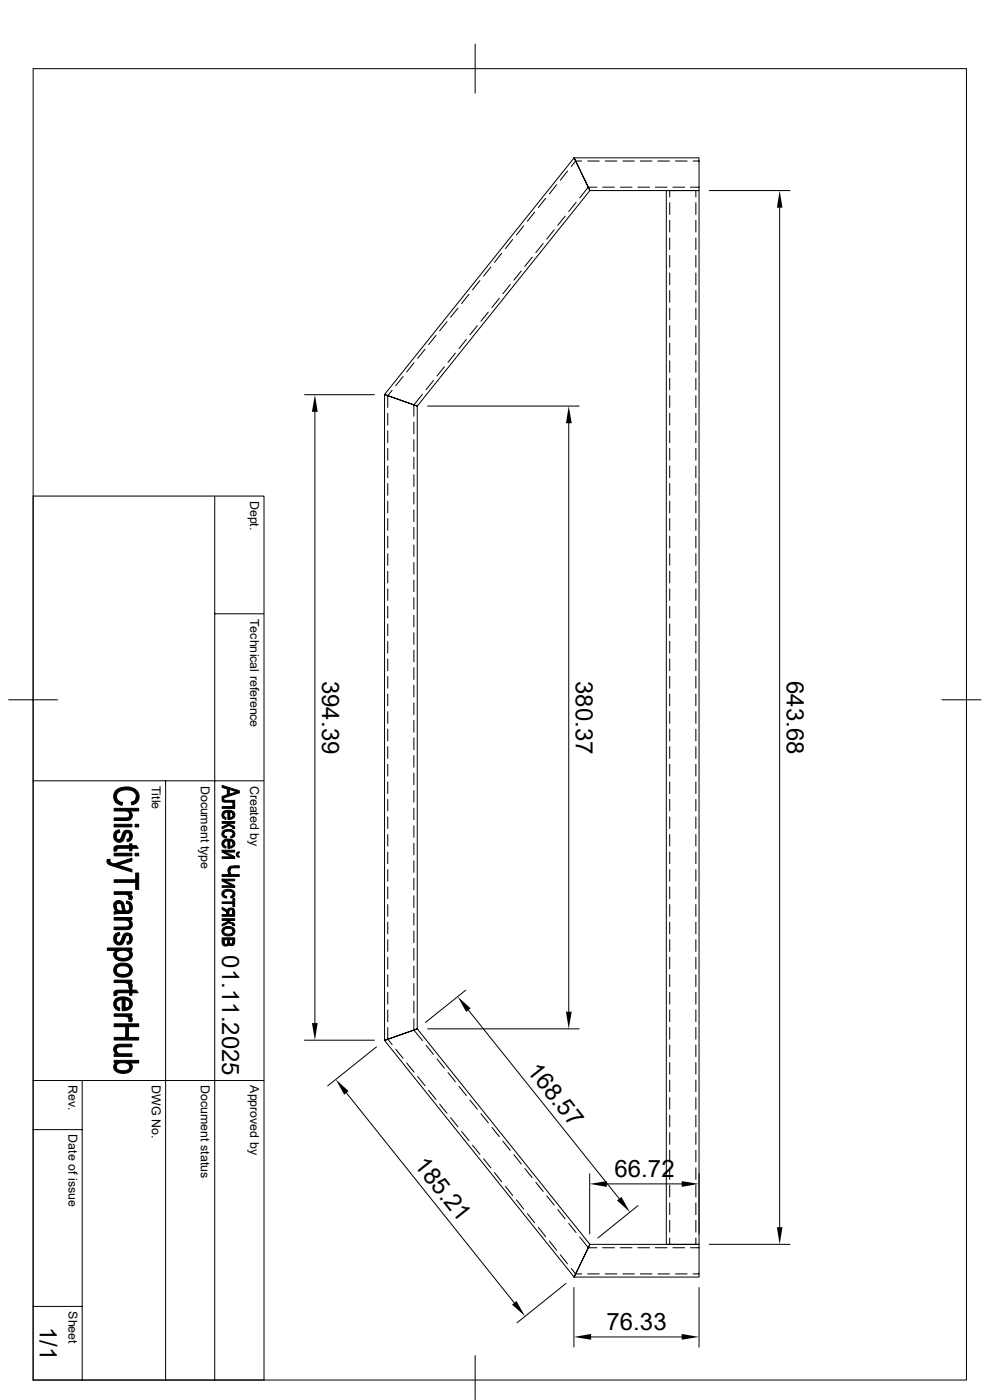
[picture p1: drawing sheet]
<svg xmlns="http://www.w3.org/2000/svg" width="210mm" height="297mm" viewBox="0 0 210 297" stroke-linecap="round" stroke-linejoin="round" font-family="sans-serif">
<g fill="none" stroke="#000" stroke-width=".21">
<path d="M7 14.6h198v278.2h-198zM100.8 9.4v10.4M118.1 39.2l-1.6 1.9M120.4 36.3l-1.5 1.9M121.8 33.5l-40.2 50.2 6.9 2.4 36.6-45.7M121.8 33.5h26.5v6.9h-23.2M121.8 33.5l3.3 6.9M123.4 34.2h-1.3l-.9 1.1M124.7 34.2h2.4M126.6 39.7h-1.8l-1.8 2.3M127.8 39.7h2.5M128.4 34.2h2.5"/>
<path d="M131.6 39.7h2.5M132.1 34.2h2.5M135.3 39.7h2.5M135.8 34.2h2.5M139 39.7h2.5M139.6 34.2h2.4M142.7 39.7h2.5M143.3 34.2h2.5M146.5 39.7h1.8M147 34.2h1.3M101.8 59.5l-1.6 2M104.1 56.6l-1.5 2"/>
<path d="M106.4 53.7l-1.5 2M108.8 50.8l-1.6 1.9M110.6 57.5l-1.6 1.9M111.1 47.9l-1.5 2M112.9 54.6l-1.6 1.9M113.4 45l-1.5 1.9M115.2 51.6l-1.5 2M115.7 42.1l-1.5 1.9M117.6 48.8l-1.6 1.9M119.9 45.8l-1.6 2M122.2 42.9l-1.6 2M141.4 40.4h6.9v223.6h-6.9z"/>
<path d="M142.1 40.4v1.4M142.1 43v2.5M142.1 46.7v2.5M142.1 50.5v2.5M142.1 54.2v2.5M142.1 57.9v2.5M147.6 40.4v1.4M147.6 43v2.5M147.6 46.7v2.5M147.6 50.5v2.5M147.6 54.2v2.5M147.6 57.9v2.5"/>
<path d="M150.5 40.4h17.1M165.4 44.1v216.2M85.5 79.9l-1.6 1.9M87.8 77l-1.5 1.9M90.2 74.1l-1.6 1.9M92.5 71.2l-1.6 1.9M94.3 77.8l-1.6 2M94.8 68.2l-1.5 2M96.6 74.9l-1.6 2M97.2 65.4l-1.6 1.9M98.9 72l-1.5 2M99.5 62.4l-1.6 2"/>
<path d="M101.3 69.1l-1.6 1.9M103.6 66.2l-1.6 2M105.9 63.3l-1.5 1.9M108.2 60.4l-1.5 1.9M142.1 61.6v2.5M142.1 65.4v2.4M142.1 69.1v2.4M142.1 72.8v2.5M142.1 76.5v2.5M147.6 61.6v2.5M147.6 65.4v2.4M147.6 69.1v2.4"/>
<path d="M147.6 72.8v2.5M147.6 76.5v2.5M64.6 83.7h14.8M66.8 87.4v129.6M81.6 83.7l6.9 2.4v132.2l-6.9 2.4zM82.3 87.7v2.5M82.3 91.4v2.5M82.3 95.1v2.5M82.3 98.8v2.5M83.2 82.8l-.9 1.1v2.5M87.8 89.5v2.5M87.8 93.3v2.5"/>
<path d="M87.8 97v2.5M89.6 83.7l-1.8 2.2v2.4M90.7 86.1h32.2M91.9 80.7l-1.5 2M120.6 89.8v124.8M142.1 80.3v2.4M142.1 83.9v2.5M142.1 87.7v2.5M142.1 91.4v2.5M142.1 95.1v2.5M142.1 98.8v2.5M147.6 80.3v2.4"/>
<path d="M147.6 83.9v2.5M147.6 87.7v2.5M147.6 91.4v2.5M147.6 95.1v2.5M147.6 98.8v2.5M7 105.2h49v187.6h-49M45.6 105.2v187.6M82.3 102.6v2.5M82.3 106.3v2.5M82.3 110v2.5M82.3 113.7v2.5M82.3 117.5v2.4"/>
<path d="M87.8 100.7v2.5M87.8 104.4v2.5M87.8 108.2v2.5M87.8 111.9v2.5M87.8 115.6v2.5M87.8 119.3v2.5M142.1 102.6v2.5M142.1 106.3v2.5M142.1 110v2.5M142.1 113.7v2.5M142.1 117.5v2.4M147.6 102.6v2.5"/>
<path d="M147.6 106.3v2.5M147.6 110v2.5M147.6 113.7v2.5M147.6 117.5v2.4M45.6 130.2h10.4M82.3 121.2v2.5M82.3 124.9v2.5M82.3 128.7v2.4M82.3 132.4v2.4M82.3 136.1v2.5M82.3 139.8v2.5M87.8 123.1v2.4"/>
<path d="M87.8 126.8v2.4M87.8 130.5v2.5M87.8 134.2v2.5M87.8 137.9v2.5M142.1 121.2v2.5M142.1 124.9v2.5M142.1 128.7v2.4M142.1 132.4v2.4M142.1 136.1v2.5M142.1 139.8v2.5M147.6 121.2v2.5M147.6 124.9v2.5"/>
<path d="M147.6 128.7v2.4M147.6 132.4v2.4M147.6 136.1v2.5M147.6 139.8v2.5M1.8 148.5h10.4M82.3 143.5v2.5M82.3 147.2v2.5M82.3 151v2.5M82.3 154.7v2.5M82.3 158.4v2.5M87.8 141.6v2.5M87.8 145.4v2.5"/>
<path d="M87.8 149.1v2.5M87.8 152.8v2.5M87.8 156.5v2.5M142.1 143.5v2.5M142.1 147.2v2.5M142.1 151v2.5M142.1 154.7v2.5M142.1 158.4v2.5M147.6 143.5v2.5M147.6 147.2v2.5M147.6 151v2.5M147.6 154.7v2.5"/>
<path d="M147.6 158.4v2.5M199.8 148.5h8.3M7 165.7h49M35.1 165.7v127.1M82.3 162.1v2.5M82.3 165.9v2.5M82.3 169.6v2.4M82.3 173.3v2.5M82.3 177v2.5M87.8 160.3v2.5M87.8 164v2.5M87.8 167.7v2.5"/>
<path d="M87.8 171.4v2.5M87.8 175.2v2.4M87.8 178.9v2.5M142.1 162.1v2.5M142.1 165.9v2.5M142.1 169.6v2.4M142.1 173.3v2.5M142.1 177v2.5M147.6 162.1v2.5M147.6 165.9v2.5M147.6 169.6v2.4M147.6 173.3v2.5"/>
<path d="M147.6 177v2.5M82.3 180.8v2.4M82.3 184.5v2.4M82.3 188.2v2.5M82.3 191.9v2.5M82.3 195.6v2.5M82.3 199.3v2.5M87.8 182.6v2.5M87.8 186.4v2.4M87.8 190v2.5M87.8 193.8v2.5M87.8 197.5v2.5"/>
<path d="M142.1 180.8v2.4M142.1 184.5v2.4M142.1 188.2v2.5M142.1 191.9v2.5M142.1 195.6v2.5M142.1 199.3v2.5M147.6 180.8v2.4M147.6 184.5v2.4M147.6 188.2v2.5M147.6 191.9v2.5M147.6 195.6v2.5M147.6 199.3v2.5"/>
<path d="M82.3 203.1v2.5M82.3 206.8v2.5M82.3 210.5v2.5M82.3 214.2v2.5M82.3 218v2.5l.9 1.1M87.8 201.2v2.5M87.8 204.9v2.5M87.8 208.7v2.5M87.8 212.4v2.5M87.8 216.1v2.4l1.8 2.3M90.7 218.3h32.2M98.8 210.1l-8.5 6.8"/>
<path d="M99.4 214.3l32 40M142.1 203.1v2.5M142.1 206.8v2.5M142.1 210.5v2.5M142.1 214.2v2.5M142.1 218v2.5M147.6 203.1v2.5M147.6 206.8v2.5M147.6 210.5v2.5M147.6 214.2v2.5M147.6 218v2.5M7 239.6h10.4"/>
<path d="M7 229.2h49M17.4 229.2v63.6M64.6 220.7h14.8M73.5 231.9l35.6 44.5M79.9 222.1l-10.4 8.3M83.9 222.6l1.6 1.9M86.3 225.5l1.5 2M88.6 228.4l1.6 1.9M90.4 221.7l1.5 2M90.9 231.3l1.6 2M92.7 224.7l1.6 1.9M93.3 234.2l1.5 2"/>
<path d="M95 227.5l1.6 2M95.6 237.1l1.6 2M97.4 230.5l1.5 1.9M99.7 233.4l1.6 1.9M102 236.3l1.6 1.9M104.4 239.2l1.5 1.9M142.1 221.7v2.5M142.1 225.4v2.5M142.1 229.2v2.4M142.1 232.9v2.4M142.1 236.6v2.5M147.6 221.7v2.5"/>
<path d="M147.6 225.4v2.5M147.6 229.2v2.4M147.6 232.9v2.4M147.6 236.6v2.5M97.9 240l1.6 2M100.2 243l1.6 1.9M102.6 245.8l1.5 2M104.9 248.8l1.5 1.9M106.7 242.1l1.5 2M107.2 251.7l1.6 1.9M109 245l1.6 1.9M109.6 254.6l1.5 1.9"/>
<path d="M111.3 247.9l1.6 2M111.9 257.5l1.5 1.9M113.7 250.8l1.5 2M116 253.7l1.6 2M118.3 256.6l1.6 2M120.6 259.5l1.6 2M125.1 249v12.8M128.7 251.2h15.9M135.3 255.8l-8.5 6.8M142.1 240.3v2.5M142.1 244v2.5M142.1 247.7v2.5"/>
<path d="M142.1 251.5v2.5M142.1 255.2v2.5M142.1 258.9v2.5M147.6 240.3v2.5M147.6 244v2.5M147.6 247.7v2.5M147.6 251.5v2.5M147.6 255.2v2.5M147.6 258.9v2.5M148.3 249v12.8M7 277.2h10.4M114.2 260.4l1.5 1.9"/>
<path d="M116.5 263.3l1.6 1.9M118.9 266.2l1.5 1.9M120.1 272.3l-10.4 8.3M121.2 269.1l.9 1.2h1.3M121.8 273.1v12.7M123 262.4l1.8 2.3h1.8M124.7 270.3h2.4M125.1 264l-36.6-45.7-6.9 2.4 40.2 50.2M125.1 264h23.2v6.9h-26.5M125.1 264l-3.3 6.9M127.8 264.7h2.5M128.4 270.3h2.5"/>
<path d="M131.6 264.7h2.5M132.1 270.3h2.5M135.3 264.7h2.5M135.8 270.3h2.5M139 264.7h2.5M139.6 270.3h2.4M142.1 262.6v1.4M142.7 264.7h2.5M143.3 270.3h2.5M146.5 264.7h1.8M147 270.3h1.3M147.6 262.6v1.4"/>
<path d="M148.3 273.1v12.7M150.5 264h17.1M100.8 287.6v9.3M125.4 283.6h19.2"/>
</g>
<g fill="#000" stroke="#000" stroke-width=".21">
<path d="M24.6 176.3l.7-.3 .1 .6a.79 .79 0 0 0-.8 .8z" fill-rule="evenodd"/>
<path d="M24.7 169a1.29 1.29 0 0 0 1.3 1.3l-.1 .6-1.2-.6z" fill-rule="evenodd"/>
<path d="M24.2 173.5h2.6a.66 .66 0 0 0 .7-.7v1.1l-.3 .1-3 .1z" fill-rule="evenodd"/>
<path d="M24.5 176.4l.1 1a.61 .61 0 0 0 .6 .7 .61 .61 0 0 0 .6-.7 1.18 1.18 0 0 1 1.8-1.1l-.1 1a.51 .51 0 0 0-.4-.7 .51 .51 0 0 0-.6 .6 1.38 1.38 0 0 1-1.5 1.4 1.38 1.38 0 0 1-.5-2.2z" fill-rule="evenodd"/>
<path d="M24.2 174.9h3.8v.5h-3.8z" fill-rule="evenodd"/>
<path d="M27.6 172a1.12 1.12 0 0 1-.1 1.9z" fill-rule="evenodd"/>
<path d="M27.6 176.3a1.27 1.27 0 0 1 .4 1.3 1.27 1.27 0 0 1-1 1l-.1-.5a.6 .6 0 0 0 .6-.8z" fill-rule="evenodd"/>
<path d="M28.9 169v1.3l-.9 .5-.2-.6 .9-.5z" fill-rule="evenodd"/>
<path d="M24.8 179.5l2.7-.1v-.4h.5v.4h.9l.4 .6h-1.3v.5h-.5v-.5h-2.5l-.2 .3z" fill-rule="evenodd"/>
<path d="M24.2 171.5h5.2v.5h-1.8l-.1 1.9v-1.1l-.3-.6-.5-.2h-2.5z" fill-rule="evenodd"/>
<path d="M28.7 174.9h.7v.5h-.7z" fill-rule="evenodd"/>
<path d="M24.5 167.9a3.3 3.3 0 0 1 4.9 .4 1.72 1.72 0 0 1-.5 2v-1.3a1.75 1.75 0 0 0-2.2-1.4 1.65 1.65 0 0 0-2 1.4l-.1 1.3a1.94 1.94 0 0 1-.1-2.4z" fill-rule="evenodd"/>
<path d="M47.3 172.3l.1-.1 .1 .9 .5 .4-.1 .3a.93 .93 0 0 1-.8-.6 .93 .93 0 0 1 .2-.9z" fill-rule="evenodd"/>
<path d="M47.3 178.4l.1-.1 .1 .9 .5 .4-.1 .3a.93 .93 0 0 1-.8-.6 .93 .93 0 0 1 .2-.9z" fill-rule="evenodd"/>
<path d="M47.3 176.3l.1-.1 .1 1 .6 .3-.1 .3a.89 .89 0 0 1-.8-.5 .89 .89 0 0 1 .1-1z" fill-rule="evenodd"/>
<path d="M47.1 175.4l1.1-.5 .1-.2 .1 .5-.2 .1-1.1 .6z" fill-rule="evenodd"/>
<path d="M48.6 174.7l.2 .3 .6 .2v.4v-.1l-.8-.4z" fill-rule="evenodd"/>
<path d="M47.4 172.2a2.16 2.16 0 0 1 2 0v.7l-.1-.4-.6-.2v1.6h-.4v-1.6l-.7 .2-.1 .4z" fill-rule="evenodd"/>
<path d="M47.4 178.3a2.16 2.16 0 0 1 2 0v.7l-.1-.4-.6-.2v1.6h-.4v-1.6l-.7 .2-.1 .4z" fill-rule="evenodd"/>
<path d="M48.9 177.4l.5-.2v-.2l.1 .6-.5 .2z" fill-rule="evenodd"/>
<path d="M47.1 169.4h.4l.1 .4h2.2v1.7l-.4-.4v-.9h-1.5a.62 .62 0 0 1-.6-.2 .62 .62 0 0 1-.2-.6z" fill-rule="evenodd"/>
<path d="M47.1 174.3h2.7v.4h-1.2v.4l-.1-.1-.1 .2-.1-.5h-1.2z" fill-rule="evenodd"/>
<path d="M49.4 175.2l.3 .2 .1 .4h-.4z" fill-rule="evenodd"/>
<path d="M47.1 171.1h2.3l.4 .4h-2.7z" fill-rule="evenodd"/>
<path d="M48.7 172.3l.1 1.2 .6-.4v-.9a.91 .91 0 0 1 .4 1 .91 .91 0 0 1-1 .6l-.1 .1z" fill-rule="evenodd"/>
<path d="M47.4 176.2a1.6 1.6 0 0 1 2.4 .6v.4l-.3 .4-.1-.6a1.02 1.02 0 0 0-1.5-.6l-.4 .2v.3z" fill-rule="evenodd"/>
<path d="M48.7 178.4l.1 1.2 .6-.4v-.9a.91 .91 0 0 1 .4 1 .91 .91 0 0 1-1 .6l-.1 .1z" fill-rule="evenodd"/>
<path d="M47.1 166.6l3.7 1.2v.4l-2.2-.7-.4 1.1v-1.2l-1.1-.4z" fill-rule="evenodd"/>
<path d="M47.1 169l1.1-.4 .4-1.1v1l1.7-.5 .5 .2-3.7 1.2z" fill-rule="evenodd"/>
<path d="M22.7 182.4l.7-.1-.1 1.2-.6-.6z" fill-rule="evenodd"/>
<path d="M24.6 192.3l.1 1-.1-.1z" fill-rule="evenodd"/>
<path d="M24.3 179.7l.5-.2v1l-.6 .1z" fill-rule="evenodd"/>
<path d="M24.6 198.1l.7-.3 .1 .6a.79 .79 0 0 0-.8 .8z" fill-rule="evenodd"/>
<path d="M24.4 191.3a1.21 1.21 0 0 1 1.8 .3l-.1 1.7-.2-.9a.63 .63 0 0 0-.5-.8 .63 .63 0 0 0-.8 .7v.9a1.42 1.42 0 0 1-.2-1.9z" fill-rule="evenodd"/>
<path d="M27.4 195.1l.2 .1-.1 .8z" fill-rule="evenodd"/>
<path d="M26.9 191.1l.7 .3-.1 1.1a.67 .67 0 0 0-.7-.8z" fill-rule="evenodd"/>
<path d="M24.5 198.2l.1-.1v1.1a.6 .6 0 0 0 .6 .7 .6 .6 0 0 0 .6-.7 1.2 1.2 0 0 1 1.8-1.1l-.1 1a.51 .51 0 0 0-.4-.7 .51 .51 0 0 0-.6 .6 1.37 1.37 0 0 1-1.3 1.4 1.36 1.36 0 0 1-.7-2.2z" fill-rule="evenodd"/>
<path d="M24.2 183.3l3.8-1.2v.6l-3 .9z" fill-rule="evenodd"/>
<path d="M23.3 182.6l.3 .5 4.4 1.3v.6l-4.7-1.5z" fill-rule="evenodd"/>
<path d="M24.2 189.2h3.8v.5h-.6v.6a1.04 1.04 0 0 0-1.2-.6h-2z" fill-rule="evenodd"/>
<path d="M24.2 194.6h3.8v.5h-.6v.6l-.2-.3-.5-.2h-2.5z" fill-rule="evenodd"/>
<path d="M24.2 181h3.8v.6h-3.8z" fill-rule="evenodd"/>
<path d="M27.4 189.7a.74 .74 0 0 1 .6 .4 .74 .74 0 0 1-.1 .8l-.6-.2z" fill-rule="evenodd"/>
<path d="M24.7 192.6l.5 .6 .9 .1 .1-1.7 .2 .8a.59 .59 0 0 0 .5 .9 .59 .59 0 0 0 .6-.7l.1-1.2a1.47 1.47 0 0 1-.2 2.3l-2.5 .1-.7 .2v-.6l.5-.1z" fill-rule="evenodd"/>
<path d="M24.2 196.7h2.3a.79 .79 0 0 0 1-.7l.1-.8a1.14 1.14 0 0 1 .4 1.5 1.14 1.14 0 0 1-1.5 .5h-2.3z" fill-rule="evenodd"/>
<path d="M27.6 198.1a1.27 1.27 0 0 1 .5 1.3 1.27 1.27 0 0 1-1.1 1l-.1-.6a.58 .58 0 0 0 .6-.7z" fill-rule="evenodd"/>
<path d="M24.2 186.6h4.6v-1.4h.6v3.5h-.6v-1.5h-4.6z" fill-rule="evenodd"/>
<path d="M28.7 181h.7v.6h-.7z" fill-rule="evenodd"/>
<path d="M47.2 189.1l.2-.2 .1 .9 .6 .4-.1 .3a.91 .91 0 0 1-.8-.4 .91 .91 0 0 1 0-1z" fill-rule="evenodd"/>
<path d="M47.1 192.5l1.1 .7v.8l-.1-.5-1-.5z" fill-rule="evenodd"/>
<path d="M47.1 196.1l.9-.4 .3-.4 .1 .5-.1 .1-1.2 .6z" fill-rule="evenodd"/>
<path d="M48.5 184.2l.2-.3-.1 1.6-.3-.8z" fill-rule="evenodd"/>
<path d="M48.6 195.3l.2 .3 .6 .2v.5v-.2l-.8-.3z" fill-rule="evenodd"/>
<path d="M48.5 192.8l.5-.2 .4 .1v1.3v-.5a.46 .46 0 0 0-.5-.5 .46 .46 0 0 0-.4 .6z" fill-rule="evenodd"/>
<path d="M47.4 196.9l.9-.3h.8l.3 .3v.7a1.12 1.12 0 0 0-1.7-.5l-.2 .5z" fill-rule="evenodd"/>
<path d="M49.4 189.7l.1 .6-.5 .2-.1-.3 .4-.2z" fill-rule="evenodd"/>
<path d="M47.1 191.3h2.3v-.7h.4v1.8h-.4v-.7h-2.3z" fill-rule="evenodd"/>
<path d="M47.1 194h1.1v-.8l.3-.4v1.2h.9v-1.3l.3 .4 .1 1.3h-2.7z" fill-rule="evenodd"/>
<path d="M47.1 194.9h2.7v.4h-1.2v.5l-.1-.2-.1 .2-.1-.5h-1.2z" fill-rule="evenodd"/>
<path d="M49.4 195.8l.3 .2 .1 .4h-.4z" fill-rule="evenodd"/>
<path d="M47.1 199h2.7l-.1 1.2-.2 .3-.1-1.2h-.8v1.1h-.1l-.2 .2v-1.3h-.8v1.3l-.4-.5z" fill-rule="evenodd"/>
<path d="M47.1 180.4l2.7 1.3v.4l-2.7-1.3z" fill-rule="evenodd"/>
<path d="M47.1 181.8h2l.7 .3h-2.7z" fill-rule="evenodd"/>
<path d="M47.1 180.4h2.7v.4h-2z" fill-rule="evenodd"/>
<path d="M47.1 186.5h2.7v.4h-2z" fill-rule="evenodd"/>
<path d="M47.1 186.5l2.7 1.4v.4l-2.7-1.4z" fill-rule="evenodd"/>
<path d="M47.1 187.9h2l.7 .4h-2.7z" fill-rule="evenodd"/>
<path d="M47.4 188.9l.7-.2a1.24 1.24 0 0 1 1.7 1.1l-.3 .5-.1-.6a1.12 1.12 0 0 0-1.6-.5l-.3 .5z" fill-rule="evenodd"/>
<path d="M47.3 197l.1-.2 .1 .8a1.22 1.22 0 0 0 1.9 .2v-1a.99 .99 0 0 1 .3 1.3 .99 .99 0 0 1-1.2 .4h-.1a1.02 1.02 0 0 1-1.1-.4 1.02 1.02 0 0 1 0-1.1z" fill-rule="evenodd"/>
<path d="M50.2 180.9l.2-.1 .1 .6 .3 .3v.2a.6 .6 0 0 1-.6-.4 .6 .6 0 0 1 0-.6z" fill-rule="evenodd"/>
<path d="M50.4 180.8l.4-.1v.2l-.4 .4z" fill-rule="evenodd"/>
<path d="M48.7 183.9l.1 1.2 .2 .4h1.8v.4h-3.7v-.4h1.5z" fill-rule="evenodd"/>
<path d="M48.7 183.9l.4-.2h1.7v.4l-1.6 .1-.3 .1-.1 .4z" fill-rule="evenodd"/>
<path d="M24.3 201.9l.3-.3v1.8l-.5-.7v-.5z" fill-rule="evenodd"/>
<path d="M24.3 210.4l.5-.3v1.1h-.6z" fill-rule="evenodd"/>
<path d="M24.6 211.9v1.2l.3 .5 .5 .3v.5a1.44 1.44 0 0 1-1.2-1 1.44 1.44 0 0 1 .4-1.5z" fill-rule="evenodd"/>
<path d="M24.6 204.7a2.91 2.91 0 0 1 2.9 0v1.1a1.32 1.32 0 0 0-1.8-.9l-.8 .3-.3 .6z" fill-rule="evenodd"/>
<path d="M24.7 211.8a2.73 2.73 0 0 1 2.8 .1v1.1l-.2-.7-.8-.2v2.3h-.6v-2.4l-.9 .3-.4 .7z" fill-rule="evenodd"/>
<path d="M27.5 201.6l.1 .1v.8z" fill-rule="evenodd"/>
<path d="M22.8 201.1h5.2v.5h-.5v.5a1.94 1.94 0 0 0-2.8 .1l-.1 1.2v-1.8h-1.8z" fill-rule="evenodd"/>
<path d="M24.2 207.9h3.8v.5h-.6v.7a1.12 1.12 0 0 0-1.2-.7h-2z" fill-rule="evenodd"/>
<path d="M24.2 215.1h3.8v.5h-.6v.6a1.01 1.01 0 0 0-1.2-.6h-2z" fill-rule="evenodd"/>
<path d="M24.6 202.4a1.56 1.56 0 0 0 2.2 .8h.3l.4-.4 .1-1.1a1.22 1.22 0 0 1 .3 1.4 1.22 1.22 0 0 1-1.2 .7 2.61 2.61 0 0 1-2.1-.4z" fill-rule="evenodd"/>
<path d="M24.5 204.8l.1-.1v1.1a1.53 1.53 0 0 0 2.2 .8l.4-.1 .3-.5v-1.3a1.49 1.49 0 0 1 .4 1.9 1.49 1.49 0 0 1-1.7 .7 1.58 1.58 0 0 1-1.7-.5 1.58 1.58 0 0 1-.2-1.7z" fill-rule="evenodd"/>
<path d="M27.4 208.4l.2 .1a.65 .65 0 0 1 .5 .5 .65 .65 0 0 1-.2 .6l-.6-.1z" fill-rule="evenodd"/>
<path d="M26.5 212.1v1.8l.6-.2 .3-.3 .1-1.5a1.41 1.41 0 0 1 .4 1.7 1.41 1.41 0 0 1-1.4 .8z" fill-rule="evenodd"/>
<path d="M27.4 215.6h.2a.65 .65 0 0 1 .5 .5 .65 .65 0 0 1-.2 .7l-.6-.2z" fill-rule="evenodd"/>
<path d="M24.8 210.1h2.7v-.4h.5v.4h.9l.4 .5h-1.3v.6h-.5v-.6h-2.5l-.2 .3z" fill-rule="evenodd"/>
<path d="M24.2 217.2h5.2v.6h-2.1l-.6 2.3v-2.3h-2.5z" fill-rule="evenodd"/>
<path d="M47.5 199.3v.5a.43 .43 0 0 0 .4 .6 .43 .43 0 0 0 .4-.6v.8l-.2 .1-.6-.1z" fill-rule="evenodd"/>
<path d="M48.6 199.3v.4a.4 .4 0 0 0 .4 .5 .4 .4 0 0 0 .4-.5l.1 .8-.8 .1-.1-.2z" fill-rule="evenodd"/>
<path d="M24.6 225.5h.1l-.1 .8z" fill-rule="evenodd"/>
<path d="M24.7 222.7l.1 .9h-.2z" fill-rule="evenodd"/>
<path d="M24.4 221.9l.9-.4h2.7v.6h-2.7a.58 .58 0 0 0-.6 .6l-.1 .9a1.15 1.15 0 0 1-.2-1.7z" fill-rule="evenodd"/>
<path d="M24.2 223.6h.6v-.4l.6 .4h2.6v.5h-3.8z" fill-rule="evenodd"/>
<path d="M24.5 225.6l.1-.1v.8a1.72 1.72 0 0 0 2.4 .7l.5-.3 .1-1.2a1.21 1.21 0 0 1 .3 1.5 1.21 1.21 0 0 1-1.3 .7 1.85 1.85 0 0 1-2.5-1.5z" fill-rule="evenodd"/>
<path d="M24.2 225h5.2v.5h-1.8l-.1 .8a1.33 1.33 0 0 0-1.7-.8l-.7 .1-.4 .5v-.6h-.5z" fill-rule="evenodd"/>
<path d="M24.2 220.1h2.5l.6-2.3v2.3h2.1v.5h-5.2z" fill-rule="evenodd"/>
</g>
<g fill="#000">
<path d="M165.4 40.4l.6 3.7h-1.2zM66.8 83.7l.6 3.7h-1.2zM120.6 86.1l.7 3.7h-1.2zM66.2 217h1.2l-.6 3.7zM97.1 211.4l2.7 2.5-.9 .8zM120.1 214.6h1.2l-.7 3.7zM71.2 229l2.8 2.5-1 .7zM125.1 251.2l3.6-.6v1.2zM130.9 254.7l.9-.8 1.8 3.3zM144.6 250.6l3.7 .6-3.7 .6zM108.6 276.8l1-.8 1.8 3.2zM164.8 260.3h1.2l-.6 3.7z"/>
<path d="M121.8 283.6l3.6-.6v1.2zM144.6 283l3.7 .6-3.7 .6z"/>
</g>
<g font-size="5.1">
<text x="68.3" y="144.4" transform="rotate(90 68.3 144.4)">394.39</text>
<text x="122.2" y="144.4" transform="rotate(90 122.2 144.4)">380.37</text>
<text x="166.9" y="144.4" transform="rotate(90 166.9 144.4)">643.68</text>
<text x="47.1" y="202.7" transform="rotate(90 47.1 202.7)">01.11.2025</text>
<text x="111.6" y="227.1" transform="rotate(51 111.6 227.1)">168.57</text>
<text x="87.7" y="247.2" transform="rotate(51 87.7 247.2)">185.21</text>
<text x="130.3" y="249.6">66.72</text>
<text x="8.4" y="281.4" transform="rotate(90 8.4 281.4)">1/1</text>
<text x="128.7" y="282.1">76.33</text>
</g>
<g font-size="2.6">
<text x="53.1" y="106.3" transform="rotate(90 53.1 106.3)">Dept.</text>
<text x="53.1" y="131.3" transform="rotate(90 53.1 131.3)">Technical reference</text>
<text x="32.2" y="166.7" transform="rotate(90 32.2 166.7)">Title</text>
<text x="42.6" y="166.7" transform="rotate(90 42.6 166.7)">Document type</text>
<text x="53.1" y="166.7" transform="rotate(90 53.1 166.7)">Created by</text>
<text x="14.5" y="230.2" transform="rotate(90 14.5 230.2)">Rev.</text>
<text x="32.2" y="230.2" transform="rotate(90 32.2 230.2)">DWG No.</text>
<text x="42.6" y="230.2" transform="rotate(90 42.6 230.2)">Document status</text>
<text x="53.1" y="230.2" transform="rotate(90 53.1 230.2)">Approved by</text>
<text x="14.5" y="240.7" transform="rotate(90 14.5 240.7)">Date of issue</text>
<text x="14.5" y="278.2" transform="rotate(90 14.5 278.2)">Sheet</text>
</g>
</svg>
